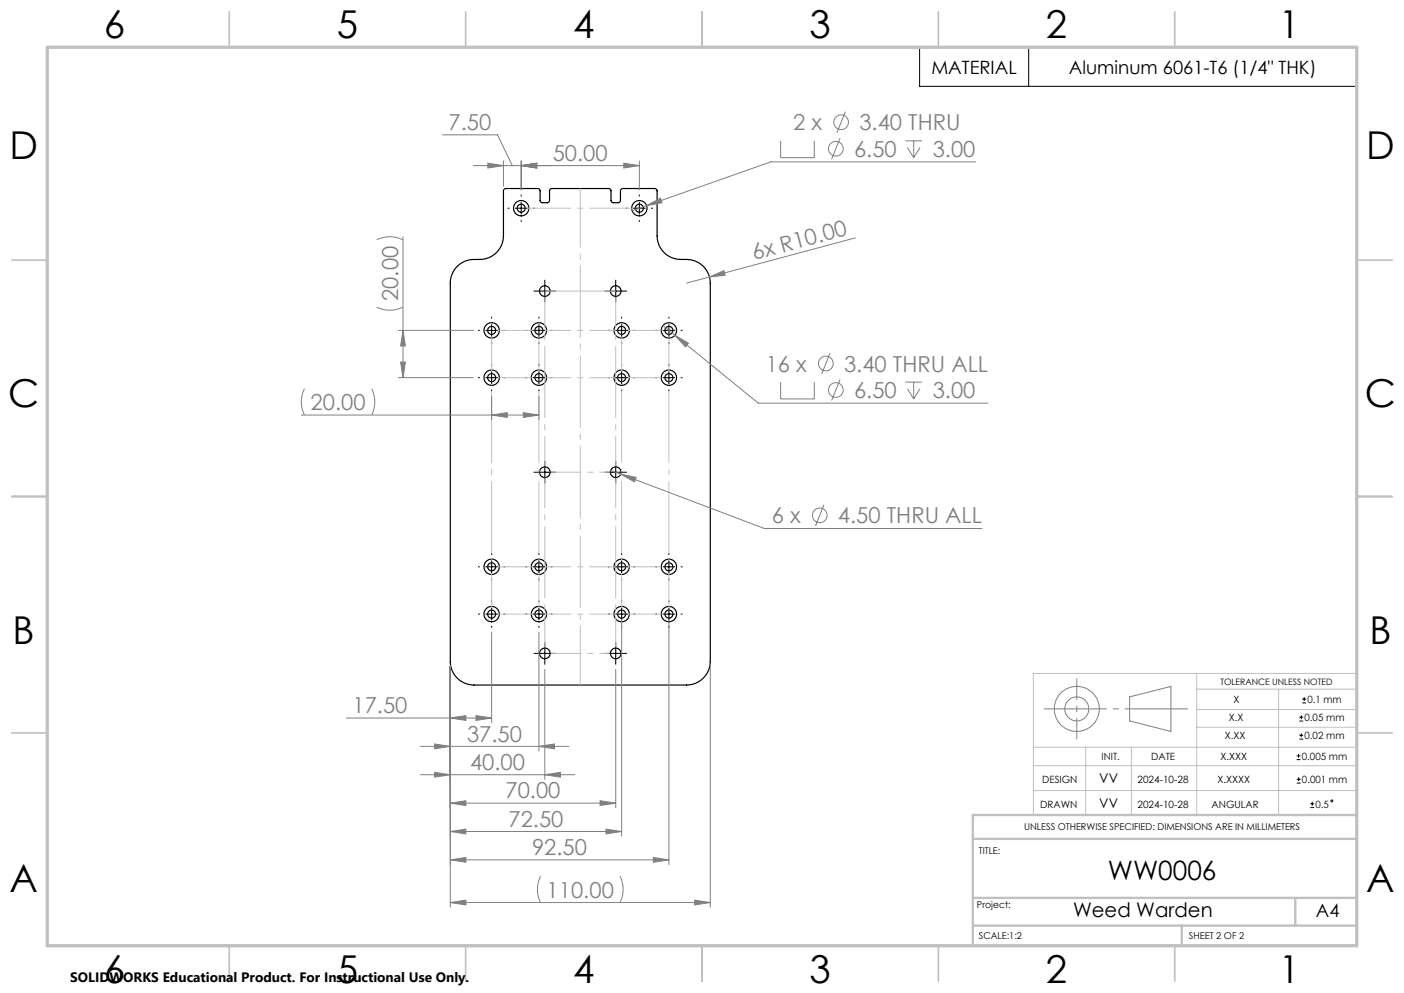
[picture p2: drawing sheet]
<svg xmlns="http://www.w3.org/2000/svg" width="297mm" height="210mm" viewBox="0 0 297 210" stroke-linecap="round" stroke-linejoin="round" font-family="sans-serif">
<g fill="none" stroke="#000" stroke-width=".25">
<path d="M106.6 40l.4-.1h6.9l.3 .4 .1 2.3 .4 .3h1.1l.3-.2 .1-.2 .1-2.2 .4-.4h12.1l.4 .4 .1 2.3 .4 .3h1.1l.3-.2 .1-.2 .1-2.2 .3-.4h7.1l.3 .5v9.5a5 5 0 0 0 5 5 5.2 5.2 0 0 1 6.3 5v80a5 5 0 0 1-5 5h-45a5 5 0 0 1-5-5v-80a5 5 0 0 1 5-5 5.2 5.2 0 0 0 6.2-5v-9.5z"/>
<circle cx="110.3" cy="44" r="1.62"/>
<circle cx="110.3" cy="44" r=".85"/>
<circle cx="135.3" cy="44" r="1.62"/>
<circle cx="135.3" cy="44" r=".85"/>
<circle cx="104" cy="69.9" r=".85"/>
<circle cx="104" cy="69.9" r="1.63"/>
<circle cx="104" cy="79.9" r="1.62"/>
<circle cx="104" cy="79.9" r=".85"/>
<circle cx="114" cy="69.9" r=".85"/>
<circle cx="114" cy="79.9" r=".85"/>
<circle cx="114" cy="69.9" r="1.63"/>
<circle cx="114" cy="79.9" r="1.62"/>
<circle cx="115.3" cy="61.6" r="1.12"/>
<circle cx="130.3" cy="61.6" r="1.13"/>
<circle cx="131.5" cy="69.9" r=".85"/>
<circle cx="131.5" cy="79.9" r=".85"/>
<circle cx="131.5" cy="69.9" r="1.63"/>
<circle cx="131.5" cy="79.9" r="1.62"/>
<circle cx="141.5" cy="69.9" r=".85"/>
<circle cx="141.5" cy="79.9" r=".85"/>
<circle cx="141.5" cy="69.9" r="1.63"/>
<circle cx="141.5" cy="79.9" r="1.62"/>
<circle cx="115.3" cy="99.9" r="1.12"/>
<circle cx="130.3" cy="99.9" r="1.13"/>
<circle cx="104" cy="119.9" r=".85"/>
<circle cx="104" cy="119.9" r="1.63"/>
<circle cx="114" cy="119.9" r=".85"/>
<circle cx="114" cy="119.9" r="1.63"/>
<circle cx="131.5" cy="119.9" r=".85"/>
<circle cx="131.5" cy="119.9" r="1.63"/>
<circle cx="141.5" cy="119.9" r=".85"/>
<circle cx="141.5" cy="119.9" r="1.63"/>
<circle cx="104" cy="129.9" r="1.63"/>
<circle cx="104" cy="129.9" r=".85"/>
<circle cx="114" cy="129.9" r=".85"/>
<circle cx="114" cy="129.9" r="1.63"/>
<circle cx="115.3" cy="138.2" r="1.13"/>
<circle cx="130.3" cy="138.2" r="1.13"/>
<circle cx="131.5" cy="129.9" r=".85"/>
<circle cx="131.5" cy="129.9" r="1.63"/>
<circle cx="141.5" cy="129.9" r=".85"/>
<circle cx="141.5" cy="129.9" r="1.63"/>
</g>
<g fill="none" stroke="#808080" stroke-width=".21">
<path d="M93.6 28.5h11.6l3.2 6.5M100.2 35h35.1M103.2 34.5l3.3 .5-3.3 .5zM106.5 34v5.4M110.3 35l3.3-.5v1zM110.3 34v6.2M131.9 34.5l3.4 .5-3.4 .5zM135.3 34v6.2M165.1 29.8v3.5h7.2v-3.5M177.7 29.2l-1.8 4.5M178.8 23.6l-1.8 4.5M191.5 29.8h3.6"/>
<path d="M191.9 31.2l1.4 2.1M193.3 29.8v3.5M194.6 31.2l-1.3 2.1M206.4 34.2h-43.3l-26.3 9.3M79.7 50.7a6.2 6.2 0 0 1 5.6 0M85.3 50.1v29.8M136.8 43.5l2.9-1.6 .4 1zM136.8 43.5l-3.1 1.1M150.1 58.6l3-1.4 .3 1zM181 50.3l-35.7 9.6M79.7 64.9a6.2 6.2 0 0 0 5.6 0M84.3 69.9h15.8"/>
<path d="M84.3 79.9h15.8M84.7 76.6h1.1l-.5 3.3zM85.3 69.9l.5 3.3h-1.1zM140.2 68.8l20.2 16.5h48.6M142.8 70.9l2.8 1.7-.6 .8zM175.6 74.6l-1.8 4.5M63.7 87.8h50.3M64.4 82.2a6.2 6.2 0 0 0 0 5.6M78.6 82.2a6.2 6.2 0 0 1 0 5.6M104 87.8l3.3-.5v1zM104 83.7v5.1M110.7 87.3l3.3 .5-3.3 .5z"/>
<path d="M114 83.7v5.1M129.2 99.5l32.5 12.3h46M165.1 80.8v3.6h7.2v-3.6M177.7 80.3l-1.8 4.4M191.5 80.8h3.6M191.9 82.2l1.4 2.2M193.3 80.8v3.6M194.6 82.2l-1.3 2.2M131.3 100.3l3.3 .7-.4 .9zM174.3 106.8l-1.8 4.4M104 133.7v19.1M114 133.7v25.1"/>
<path d="M131.5 130.9v45.9M141.5 130.9v51.9M73.3 151.8h30.7M88.9 157.8h31.5M91.9 157.3l3.4 .5-3.4 .6zM95.3 151.8l3.3-.5v1.1zM95.3 140.9v51M100.7 151.3l3.3 .5-3.3 .6zM114 157.8l3.3-.5v1.1zM115.3 141.6v23.2M130.3 141.6v29.2M150.3 140.9v51"/>
<path d="M239 147.4l8.7-2.2v9.5l-8.7-2.2zM88.9 163.8h32.7M91.9 163.3l3.4 .5-3.4 .6zM95.3 169.8l3.3-.5v1.1zM95.3 175.8l3.3-.5v1.1zM95.3 169.8h35M95.3 175.8h36.2M115.3 163.8l3.3-.5v1.1zM126.9 169.3l3.4 .5-3.4 .6zM128.2 175.3l3.3 .5-3.3 .6zM95.3 181.8l3.3-.5v1.1zM95.3 190.9l3.3-.5v1z"/>
<path d="M95.3 181.8h46.2M95.3 190.9h55M114.3 185.3a6.2 6.2 0 0 0 0 5.6M131.2 185.3a6.2 6.2 0 0 1 0 5.6M138.2 181.3l3.3 .5-3.3 .6zM146.9 190.4l3.4 .5-3.4 .5z"/>
<circle cx="176.8" cy="31.5" r="1.56"/>
<circle cx="177.9" cy="25.8" r="1.56"/>
<circle cx="174.7" cy="76.9" r="1.56"/>
<circle cx="176.8" cy="82.5" r="1.56"/>
<circle cx="173.4" cy="109" r="1.56"/>
<circle cx="227.8" cy="149.9" r="2.54"/>
<circle cx="227.8" cy="149.9" r="4.8"/>
</g>
<g fill="none" stroke="#000" stroke-width=".21">
<path d="M194.5 10h92.5v8.3h-92.5zM217.6 10v8.3M109 44h2.5M110.3 42.8v2.5M134 44h2.5M135.3 42.8v2.5M102.8 69.9h2.5M102.8 79.9h2.5M104 68.6v2.5M104 78.6v2.5M112.8 69.9h2.5M112.8 79.9h2.5"/>
<path d="M114 68.6v2.5M114 78.6v2.5M114 61.6h2.5M115.3 60.3v2.5M129 61.6h2.5M130.3 69.9h2.5M130.3 79.9h2.5M130.3 60.3v2.5M131.5 68.6v2.5M131.5 78.6v2.5M140.3 69.9h2.5M140.3 79.9h2.5"/>
<path d="M141.5 68.6v2.5M141.5 78.6v2.5M114 99.9h2.5M115.3 98.6v2.5M129 99.9h2.5M130.3 98.6v2.5M102.8 119.9h2.5M104 118.6v2.5M112.8 119.9h2.5M114 118.6v2.5M130.3 119.9h2.5M131.5 118.6v2.5"/>
<path d="M140.3 119.9h2.5M141.5 118.6v2.5M102.8 129.9h2.5M104 128.6v2.5M112.8 129.9h2.5M114 128.6v2.5M114 138.2h2.5M115.3 136.9v2.5M129 138.2h2.5M130.3 129.9h2.5M130.3 136.9v2.5M131.5 128.6v2.5"/>
<path d="M140.3 129.9h2.5M141.5 128.6v2.5M274.3 159.8h.8M274.7 159.4v.8M274.9 156.3h.8M274.9 155.5h.8M274.9 152.5h.8M274.9 151.7h.8M275.3 155.1v.8M275.3 151.3v.8M275.5 148.7h.8M275.5 147.8h.8"/>
<path d="M275.9 147.4v.9M274.3 160.6h.8M274.3 165.6h.8M274.3 164.8h.8M274.7 164.4v.8M277.2 170.8h.8M277.2 170h.8M277.6 169.6v.8"/>
<circle cx="281.7" cy="169.4" r=".2"/>
</g>
<g fill="none" stroke="#000" stroke-width=".21" stroke-dasharray="15.2 1.3 1.3 1.3" stroke-linecap="butt">
<path d="M107.8 44h-.4M110.3 41.5v-.3M110.3 46.5v.4M112.8 44h.3M132.8 44h-.4M135.3 41.5v-.3M135.3 46.5v.4M137.8 44h.3M101.5 79.9h-.4M101.5 69.9h-.4M104 77.4v-.4M104 67.4v-.4"/>
<path d="M104 72.4v.3M106.5 79.9h.4M106.5 69.9h.4M111.5 69.9h-.4M111.5 79.9h-.4M114 67.4v-.4M114 72.4v.3M114 77.4v-.4M114 61.6h-1.1M115.3 60.3v-1.1M115.3 62.8v1.1M116.5 69.9h.4"/>
<path d="M116.5 79.9h.4M116.5 61.6h1.1M129 69.9h-.4M129 79.9h-.4M129 61.6h-1.1M130.3 60.3v-1.1M130.3 62.8v1.1M131.5 67.4v-.4M131.5 72.4v.3M131.5 77.4v-.4M131.5 61.6h1.1M134 69.9h.4"/>
<path d="M134 79.9h.4M139 79.9h-.4M139 69.9h-.4M141.5 77.4v-.4M141.5 67.4v-.4M141.5 72.4v.3M144 79.9h.4M144 69.9h.4M104 82.4v.3M114 82.4v.3M114 99.9h-1.1M115.3 98.6v-1.1"/>
<path d="M116.5 99.9h1.1M129 99.9h-1.1M130.3 98.6v-1.1M131.5 82.4v.3M131.5 99.9h1.1M141.5 82.4v.3M101.5 119.9h-.4M104 117.4v-.4M106.5 119.9h.4M111.5 119.9h-.4M114 117.4v-.4M115.3 101.1v1.1"/>
<path d="M116.5 119.9h.4M129 119.9h-.4M130.3 101.1v1.1M131.5 117.4v-.4M134 119.9h.4M139 119.9h-.4M141.5 117.4v-.4M144 119.9h.4M101.5 129.9h-.4M104 122.4v.3M104 127.4v-.4M104 132.4v.3"/>
<path d="M106.5 129.9h.4M111.5 129.9h-.4M114 127.4v-.4M114 132.4v.3M114 122.4v.3M114 138.2h-1.1M115.3 136.9v-1.1M115.3 139.4v1.2M116.5 129.9h.4M116.5 138.2h1.1M129 129.9h-.4M129 138.2h-1.1"/>
<path d="M130.3 136.9v-1.1M130.3 139.4v1.2M131.5 127.4v-.4M131.5 132.4v.3M131.5 122.4v.3M131.5 138.2h1.1M134 129.9h.4M139 129.9h-.4M141.5 122.4v.3M141.5 127.4v-.4M141.5 132.4v.3M144 129.9h.4"/>
</g>
<path d="M220.8 149.9h30.5" fill="none" stroke="#808080" stroke-width=".21" stroke-dasharray="15.2 1.3 1.3 1.3" stroke-dashoffset="1.9" stroke-linecap="butt"/>
<path d="M227.8 143.5v12.9" fill="none" stroke="#808080" stroke-width=".21" stroke-dasharray="15.2 1.3 1.3 1.3" stroke-dashoffset="10.7" stroke-linecap="butt"/>
<path d="M115.3 99.9h15M115.3 138.2h15" fill="none" stroke="#c0c0c0" stroke-width=".21" stroke-dasharray="15.2 1.3 1.3 1.3" stroke-dashoffset="7.5" stroke-linecap="butt"/>
<path d="M104 69.9h37.5M104 79.9h37.5M104 119.9h37.5M141.5 129.9h-37.5" fill="none" stroke="#c0c0c0" stroke-width=".21" stroke-dasharray="15.2 1.3 1.3 1.3" stroke-dashoffset="-1.6" stroke-linecap="butt"/>
<path d="M114 69.9v60M141.5 69.9v60M104 129.9v-60" fill="none" stroke="#c0c0c0" stroke-width=".21" stroke-dasharray="15.2 1.3 1.3 1.3" stroke-dashoffset="6.2" stroke-linecap="butt"/>
<path d="M115.3 61.6v76.6M130.3 138.2v-76.6" fill="none" stroke="#c0c0c0" stroke-width=".21" stroke-dasharray="15.2 1.3 1.3 1.3" stroke-dashoffset="7.4" stroke-linecap="butt"/>
<path d="M110.3 44h25" fill="none" stroke="#c0c0c0" stroke-width=".21" stroke-dasharray="15.2 1.3 1.3 1.3" stroke-dashoffset="4.6" stroke-linecap="butt"/>
<path d="M122.8 39.9v105" fill="none" stroke="#c0c0c0" stroke-width=".21" stroke-dasharray="15.2 1.3 1.3 1.3" stroke-dashoffset="2.7" stroke-linecap="butt"/>
<path d="M131.5 69.6v60.3" fill="none" stroke="#c0c0c0" stroke-width=".21" stroke-dasharray="15.2 1.3 1.3 1.3" stroke-dashoffset="6" stroke-linecap="butt"/>
<path d="M115.3 61.6h15M218.6 158h68.4M229.7 158v14.4M239.3 158v14.4M253.1 145.7h33.9M253.1 150h33.9M253.1 153.8h33.9M253.1 142.4v30M270.5 145.7v26.7M287 142.4h-68.4v30M218.6 161.9h68.4M218.6 167.2h68.4" fill="none" stroke="#c0c0c0" stroke-width=".21"/>
<g fill="none" stroke="#c0c0c0" stroke-width=".35">
<path d="M48.5 2.5v7.5M98.5 2.5v7.5M148.5 2.5v7.5M198.5 2.5v7.5M248.5 2.5v7.5M2.5 55h7.5M287 55h7.5M2.5 105h7.5M287 105h7.5M2.5 155h7.5M287 155h7.5M48.5 200v7.5"/>
<path d="M98.5 200v7.5M148.5 200v7.5M198.5 200v7.5M248.5 200v7.5"/>
</g>
<path d="M205.8 177.4h81.2M287 172.4h-81.2v27.6M205.8 195.8h81.2M205.8 189.9h81.2M250 195.8v4.2M274 190.2v5.6" fill="none" stroke="#c0c0c0" stroke-width=".5"/>
<path d="M10 10h277v190h-277z" fill="none" stroke="#c0c0c0" stroke-width=".7"/>
<g fill="#808080">
<path d="M150.1 58.6l3-1.4 .3 1z"/>
<path d="M103.2 34.5l3.3 .5-3.3 .5zM110.3 35l3.3-.5v1zM110.3 35l3.3-.5v1zM131.9 34.5l3.4 .5-3.4 .5zM136.8 43.5l3.3-.6-.4-1zM142.8 70.9l2.2 2.5 .6-.8zM131.3 100.3l2.9 1.6 .4-.9zM104 87.8l3.3-.5v1zM110.7 87.3l3.3 .5-3.3 .5z"/>
<path d="M95.3 151.8l3.3-.5v1.1zM100.7 151.3l3.3 .5-3.3 .6zM91.9 157.3l3.4 .5-3.4 .6zM114 157.8l3.3-.5v1.1zM91.9 163.3l3.4 .5-3.4 .6zM115.3 163.8l3.3-.5v1.1zM95.3 169.8l3.3-.5v1.1zM126.9 169.3l3.4 .5-3.4 .6zM95.3 175.8l3.3-.5v1.1zM128.2 175.3l3.3 .5-3.3 .6zM95.3 181.8l3.3-.5v1.1zM138.2 181.3l3.3 .5-3.3 .6z"/>
<path d="M95.3 190.9l3.3-.5v1zM146.9 190.4l3.4 .5-3.4 .5z"/>
<path d="M85.3 69.9l.5 3.3h-1.1zM84.7 76.6h1.1l-.5 3.3z"/>
</g>
<g font-size="8.1">
<text x="22" y="8">6</text>
<text x="71.2" y="8">5</text>
<text x="121.2" y="8">4</text>
<text x="171.2" y="8">3</text>
<text x="221.2" y="8">2</text>
<text x="270.5" y="8">1</text>
<text x="2" y="33.6">D</text>
<text x="289" y="33.6">D</text>
<text x="1.7" y="86.1">C</text>
<text x="288.7" y="86.1">C</text>
<text x="2.7" y="136.1">B</text>
<text x="289.7" y="136.1">B</text>
<text x="2" y="188.6">A</text>
<text x="289" y="188.6">A</text>
<text x="22" y="208">6</text>
<text x="71.2" y="208">5</text>
<text x="121.2" y="208">4</text>
<text x="171.2" y="208">3</text>
<text x="221.2" y="208">2</text>
<text x="270.5" y="208">1</text>
</g>
<text font-size="5.6" x="234.3" y="186">WW0006</text>
<g font-size="4.7" fill="#808080">
<text x="94.9" y="27.5">7.50</text>
<text x="167.8" y="27.6">2 x</text>
<text x="181.8" y="27.6">3.40 THRU</text>
<text x="116.9" y="34">50.00</text>
<text x="180.7" y="33.2">6.50</text>
<text x="197.3" y="33.2">3.00</text>
<text x="159.6" y="55" transform="rotate(-15 159.6 55)">6x R10.00</text>
<text x="84.2" y="63.7" transform="rotate(-90 84.2 63.7)">20.00</text>
<text x="162" y="78.6">16 x</text>
<text x="178.6" y="78.6">3.40 THRU ALL</text>
<text x="65.7" y="86.8">20.00</text>
<text x="180.7" y="84.2">6.50</text>
<text x="197.3" y="84.2">3.00</text>
<text x="163.3" y="110.7">6 x</text>
<text x="177.3" y="110.7">4.50 THRU ALL</text>
<text x="74.6" y="150.8">17.50</text>
<text x="98.8" y="156.8">37.50</text>
<text x="99.4" y="162.8">40.00</text>
<text x="106.9" y="168.8">70.00</text>
<text x="107.6" y="174.8">72.50</text>
<text x="112.6" y="180.8">92.50</text>
<text x="115.6" y="189.9">110.00</text>
</g>
<text font-size="4.2" x="227" y="193.9">Weed Warden</text>
<g font-size="3.9">
<text x="197" y="15.6">MATERIAL</text>
<text x="226.1" y="15.6">Aluminum 6061-T6 (1/4&quot; THK)</text>
<text x="278.4" y="193.9">A4</text>
</g>
<text font-size="2.9" x="14.9" y="207.6">SOLIDWORKS Educational Product. For Instructional Use Only.</text>
<g font-size="2.8">
<text x="232.6" y="165.6">VV</text>
<text x="232.6" y="170.8">VV</text>
</g>
<g font-size="2.1">
<text x="261" y="148.6">X</text>
<text x="276.6" y="148.6">0.1 mm</text>
<text x="260" y="152.5">X.X</text>
<text x="276" y="152.5">0.05 mm</text>
<text x="233" y="160.6">INIT.</text>
<text x="243.5" y="160.6">DATE</text>
<text x="258.2" y="160.6">X.XXX</text>
<text x="259.1" y="156.3">X.XX</text>
<text x="275.4" y="160.6">0.005 mm</text>
<text x="276" y="156.3">0.02 mm</text>
<text x="220.5" y="165.6">DESIGN</text>
<text x="240.6" y="165.6">2024-10-28</text>
<text x="257.6" y="165.6">X.XXXX</text>
<text x="275.4" y="165.6">0.001 mm</text>
<text x="220.1" y="170.8">DRAWN</text>
<text x="240.6" y="170.8">2024-10-28</text>
<text x="256.3" y="170.8">ANGULAR</text>
<text x="278.3" y="170.8">0.5</text>
</g>
<g font-size="2">
<text x="216.6" y="175.5">UNLESS OTHERWISE SPECIFIED: DIMENSIONS ARE IN MILLIMETERS</text>
<text x="207.1" y="180.6">TITLE:</text>
<text x="206.7" y="192.1">Project:</text>
<text x="207.1" y="198.6">SCALE:1:2</text>
<text x="251.5" y="198.6">SHEET 2 OF 2</text>
</g>
<text font-size="1.9" x="258.2" y="144.8">TOLERANCE UNLESS NOTED</text>
</svg>
